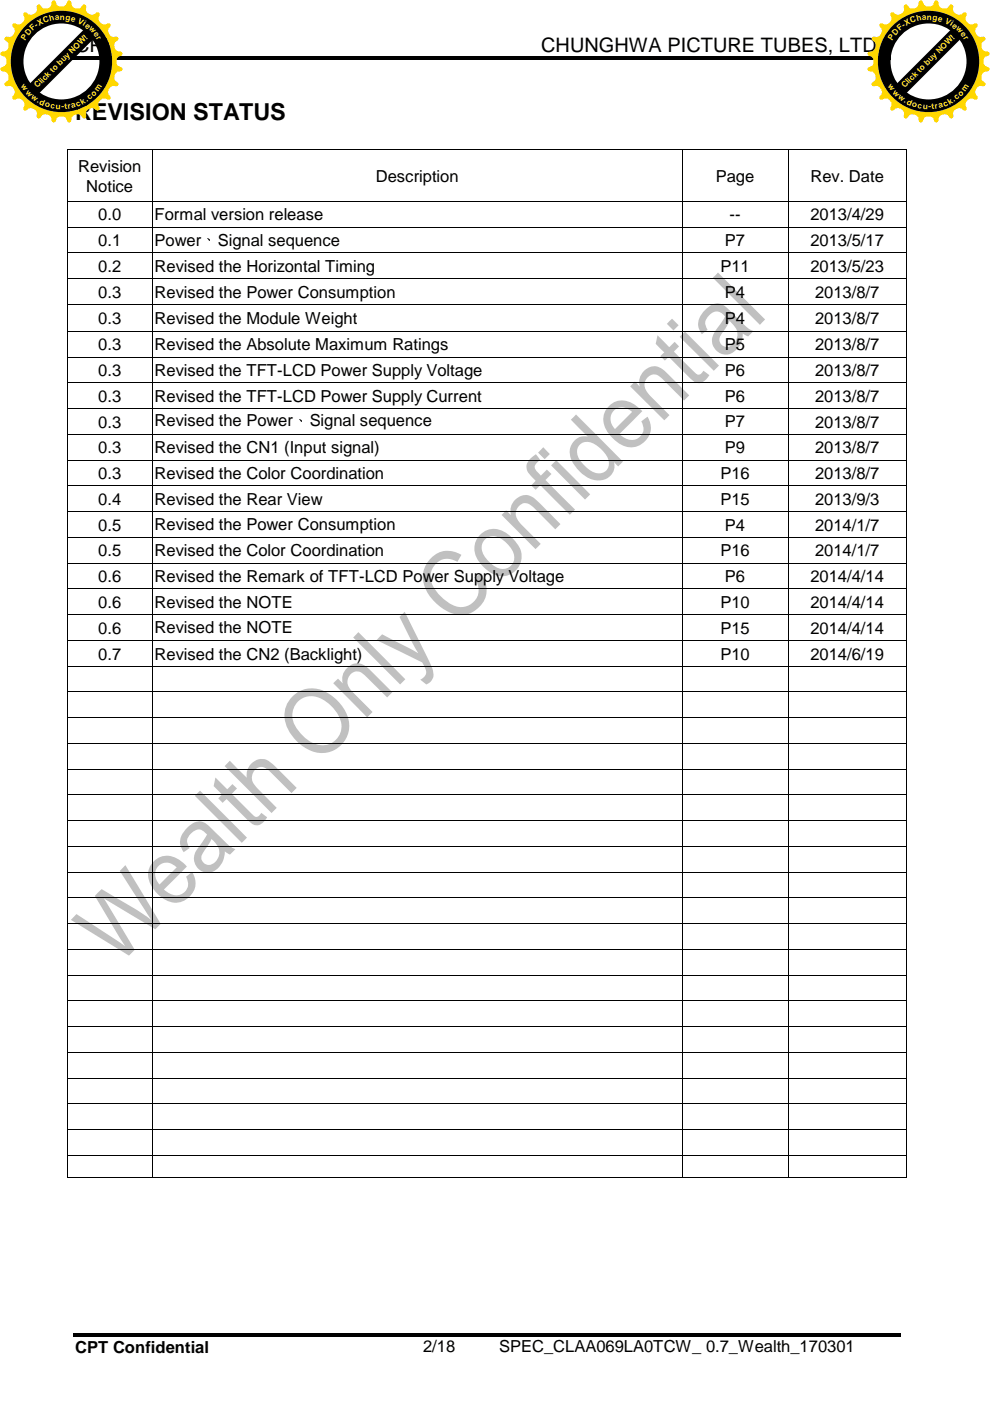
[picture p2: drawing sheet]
<svg xmlns="http://www.w3.org/2000/svg" width="210mm" height="297mm" viewBox="0 0 210 297" stroke-linecap="round" stroke-linejoin="round" font-family="sans-serif">
<path d="M15.2 11.9h82v.8h-82zM96.9 11.9h.8v.8h-.8zM97.7 11.9h91.1v.8h-91.1zM15.4 282.7h40.4v.7h-40.4zM55.8 282.7h.8v.7h-.8zM56.6 282.7h43.3v.7h-43.3zM99.9 282.7h.8v.7h-.8zM100.7 282.7h90.2v.7h-90.2z" fill="#000"/>
<g fill="#c0c0c0">
<path d="M16.2 193.8l10.3 6.8-6.4-10.7 1.4-1.4 7.7 4.5 2.9 2.1-6.7-10.4 1.2-1.3 7.5 12.5-1.2 1.1-10.9-6.5 6.6 10.9-1.3 1.2-12.3-7.6z" fill-rule="evenodd"/>
<path d="M32.6 182.6a4.3 4.3 0 0 1 6.2 .3l.8 .8-4.8 4.9a3.1 3.1 0 0 0 4.4 .5 2.52 2.52 0 0 0 .3-3.2l1.2-1a4.2 4.2 0 0 1-.8 5.5 4.2 4.2 0 0 1-5.5 0 5.8 5.8 0 0 1-2.8-6.3zM33.6 183.6a2.77 2.77 0 0 0 .2 3.9l3.7-3.6a2.65 2.65 0 0 0-3.9-.3z" fill-rule="evenodd"/>
<path d="M39.7 175.5a2.93 2.93 0 0 1 4.5-.4l2.9 2.8a7 7 0 0 0 2.8 2.1l-1.1 1.2-1.1-.7a4.3 4.3 0 0 1-3.6 4.5 3.1 3.1 0 0 1-2.8-2 3.1 3.1 0 0 1 .8-3.3l1.8-2.8a2.02 2.02 0 0 0-3-.5 2.16 2.16 0 0 0-.7 3.4l-1.3 .9a3.6 3.6 0 0 1 .8-5.2zM44.8 177.9l-.6 1.2a5 5 0 0 0-1.5 3.1 1.73 1.73 0 0 0 1.5 1.2 1.73 1.73 0 0 0 1.7-1 3.2 3.2 0 0 0-1.1-4.5z" fill-rule="evenodd"/>
<path d="M42.1 167.9l.3-.3 10 10-1.1 1.1-10-10z" fill-rule="evenodd"/>
<path d="M45.7 164.8l2.5 2.5 1.1-1.1 .9 1-1.1 1.1 4.5 4.5a.9 .9 0 0 0 .9 .4 .9 .9 0 0 0 .7-.6l.2-.3 1.2 1a2.31 2.31 0 0 1-3.1 1.4l-5.5-5.3-.8 .8-.9-1 .8-.8-1.8-1.7z" fill-rule="evenodd"/>
<path d="M48.7 161.3l3.6 3.6a3.2 3.2 0 0 1 1.7-3.6 3.2 3.2 0 0 1 3.9 .8l5 4.9-1.1 1.1-4.6-4.5a2.05 2.05 0 0 0-3.1-.4 2.52 2.52 0 0 0 .3 3.8l4.3 4.3-1.1 1.1-10-10z" fill-rule="evenodd"/>
<path d="M62 147.7a6.1 6.1 0 0 1 8.5-.1 7.6 7.6 0 0 1 3.3 8.1 5.9 5.9 0 0 1-9.4 2.7 8.4 8.4 0 0 1-4-7.7 5.5 5.5 0 0 1 1.6-3zM63.2 148.8a4.4 4.4 0 0 0-.1 6 6.5 6.5 0 0 0 6.1 3.1 4.1 4.1 0 0 0 2.4-6.5 6.9 6.9 0 0 0-6.3-3.7l-.9 .2z" fill-rule="evenodd"/>
<path d="M73.6 141.6a3 3 0 0 1 4.8 .3l4.8 4.9-1.1 1.1-2.8-2.8a10.7 10.7 0 0 0-3.1-2.7 2.21 2.21 0 0 0-2.3 1.2 2.21 2.21 0 0 0 .4 2.6l4.7 4.8-1.1 1.1-7.2-7.2 1-1 1 1a3.1 3.1 0 0 1 .9-3.3z" fill-rule="evenodd"/>
<path d="M76 134l9.9 10-1.1 1.1-9.9-9.9z" fill-rule="evenodd"/>
<path d="M85.5 130l.3-.3 4.4 8.9a9.8 9.8 0 0 1 1.7 4.8 2.31 2.31 0 0 1-1.5 1.7l-1.3-1a1.74 1.74 0 0 0 .9-2.8 1.95 1.95 0 0 0-1.4-1.3l-8.8-4.3 1.2-1.2 7.7 4-4-7.7z" fill-rule="evenodd"/>
<path d="M91.4 118.3a5 5 0 0 1 6.4-.7l-.8 1.5a3.8 3.8 0 0 0-4.8 .7 3.8 3.8 0 0 0-.2 4.9 8.8 8.8 0 0 0 5.5 4 3.8 3.8 0 0 0 3.7-2.1 3.8 3.8 0 0 0-.7-4.2l1.6-.8a5.5 5.5 0 0 1-.6 7.2 5.5 5.5 0 0 1-7.3 .5 8.5 8.5 0 0 1-4.5-7.7l.4-1.5z" fill-rule="evenodd"/>
<path d="M101.8 113.4a4.4 4.4 0 0 1 6.3 .1 5.8 5.8 0 0 1 2.5 5 4.2 4.2 0 0 1-7 2.6 5.8 5.8 0 0 1-2.9-5.9l.4-1zM102.8 114.4a3 3 0 0 0 .4 4.2 4.3 4.3 0 0 0 4 2 2.62 2.62 0 0 0 1.1-4.5 4.6 4.6 0 0 0-4.3-2.3z" fill-rule="evenodd"/>
<path d="M109.2 106a3 3 0 0 1 4.8 .3l4.8 4.8-1.1 1.1-2.2-2.2a14.2 14.2 0 0 0-3.7-3.3 2.23 2.23 0 0 0-2.2 1.2 2.23 2.23 0 0 0 .3 2.6l4.7 4.8-1.1 1.1-7.2-7.2 1-1 1 1a3.3 3.3 0 0 1 .9-3.2z" fill-rule="evenodd"/>
<path d="M112.5 97.2l1.1-.9 1 1.2a1.62 1.62 0 0 0-1.1 2.1l1.2 1.2 1.3-1.2 .9 .9-1.2 1.3 6.2 6.2-1.1 1.1-6.2-6.2-1 .9-1-.9 1-1-.4-.3a3.2 3.2 0 0 1-1.5-3.3z" fill-rule="evenodd"/>
<path d="M115.2 94.8l1.4 1.5-1.1 1.1-1.4-1.4zM117.1 98.4l.8-.8 7.2 7.2-1.1 1.1-7.2-7.2z" fill-rule="evenodd"/>
<path d="M121 89l1.1-1.1 10 10-1 1-.9-.9a3.3 3.3 0 0 1-4.6 3.7 7.7 7.7 0 0 1-4.8-5.5 3.3 3.3 0 0 1 3.8-3.6zM122.9 94.3a2.89 2.89 0 0 0 .6 4 4.6 4.6 0 0 0 4 2 2.25 2.25 0 0 0 1.1-3.6 6 6 0 0 0-4.2-3 1.97 1.97 0 0 0-1.5 .6z" fill-rule="evenodd"/>
<path d="M129.2 86.1a4.3 4.3 0 0 1 6.1 .3l.9 .8-4.9 4.8a3.1 3.1 0 0 0 4.4 .5 2.43 2.43 0 0 0 .3-3.2l1.3-1a4.3 4.3 0 0 1-1.1 5.7 4.3 4.3 0 0 1-5.8-.6 5.5 5.5 0 0 1-2.3-5.9zM130.2 87a2.77 2.77 0 0 0 .2 4l3.6-3.7a2.75 2.75 0 0 0-3.8-.3z" fill-rule="evenodd"/>
<path d="M136.5 78.7a3 3 0 0 1 4.8 .3l4.8 4.8-1.1 1.1-2.7-2.7a10.4 10.4 0 0 0-3.2-2.8 2.22 2.22 0 0 0-2.2 1.2 2.22 2.22 0 0 0 .3 2.6l4.7 4.8-1.1 1.1-7.2-7.2 1-1 1 1.1a3.3 3.3 0 0 1 .9-3.3z" fill-rule="evenodd"/>
<path d="M139.4 71.1l2.5 2.5 1.1-1.1 1 .9-1.1 1.1 4.2 4.3a.99 .99 0 0 0 1.6 .4l.4-.6 1.3 .9a2.44 2.44 0 0 1-3.1 1.5l-5.5-5.4-.8 .9-1-1 .8-.8-1.8-1.8z" fill-rule="evenodd"/>
<path d="M141.9 68.1l.6-.5 1.4 1.4-1.1 1.1-1.4-1.4zM144.1 71.4l1.1-1.1 7.2 7.2-1.1 1.1z" fill-rule="evenodd"/>
<path d="M149.5 65.7a3 3 0 0 1 4.1-.9l3.8 3.7a6 6 0 0 0 2.4 1.7l-1.2 1.1-1.1-.6a4.2 4.2 0 0 1-3.6 4.5 3.1 3.1 0 0 1-2.8-2 3.1 3.1 0 0 1 .8-3.4l1.8-2.7a2.06 2.06 0 0 0-1.9-1.1 2.06 2.06 0 0 0-1.8 1.2 1.99 1.99 0 0 0 0 2.7l-1.2 1a3.6 3.6 0 0 1 .7-5.2zM154.7 68l-.7 1.3a5.4 5.4 0 0 0-1.5 2.8 1.68 1.68 0 0 0 1.4 1.5 1.68 1.68 0 0 0 1.8-1 2.9 2.9 0 0 0-.7-4.3z" fill-rule="evenodd"/>
<path d="M151.1 58.9l1.1-1.1 10 9.9-1.1 1.2z" fill-rule="evenodd"/>
</g>
<g fill="#000">
<path d="M14.2 31.6h.2v.1h-.2zM32.2 31.6h.2v.1h-.2zM144.6 31.6h.2v.1h-.2zM167 31.6h.2v.1h-.2zM192 31.6h.2v.1h-.2zM14.2 42.6h.2v.2h-.2zM14.2 48h.2v.2h-.2zM14.2 53.5h.2v.2h-.2zM14.2 59h.2v.1h-.2zM32.2 42.6h.2v.2h-.2zM32.2 48h.2v.2h-.2zM32.2 53.5h.2v.2h-.2z"/>
<path d="M32.2 59h.2v.1h-.2zM144.6 42.6h.2v.2h-.2zM144.6 48h.2v.2h-.2zM144.6 53.5h.2v.2h-.2zM144.6 59h.2v.1h-.2zM167 42.6h.2v.2h-.2zM167 48h.2v.2h-.2zM167 53.5h.2v.2h-.2zM167 59h.2v.1h-.2zM192 42.6h.2v.2h-.2zM192 48h.2v.2h-.2zM192 53.5h.2v.2h-.2z"/>
<path d="M192 59h.2v.1h-.2zM14.2 64.4h.2v.2h-.2zM14.2 70.1h.2v.2h-.2zM14.2 75.6h.2v.2h-.2zM32.2 64.4h.2v.2h-.2zM32.2 70.1h.2v.2h-.2zM32.2 75.6h.2v.2h-.2zM144.6 64.4h.2v.2h-.2zM144.6 70.1h.2v.2h-.2zM144.6 75.6h.2v.2h-.2zM167 64.4h.2v.2h-.2zM167 70.1h.2v.2h-.2z"/>
<path d="M167 75.6h.2v.2h-.2zM192 64.4h.2v.2h-.2zM192 70.1h.2v.2h-.2zM192 75.6h.2v.2h-.2zM14.2 81.1h.2v.1h-.2zM14.2 86.5h.2v.2h-.2zM14.2 92h.2v.2h-.2zM14.2 97.5h.2v.1h-.2zM32.2 81.1h.2v.1h-.2zM32.2 86.5h.2v.2h-.2zM32.2 92h.2v.2h-.2zM32.2 97.5h.2v.1h-.2z"/>
<path d="M144.6 81.1h.2v.1h-.2zM144.6 86.5h.2v.2h-.2zM144.6 92h.2v.2h-.2zM144.6 97.5h.2v.1h-.2zM167 81.1h.2v.1h-.2zM167 86.5h.2v.2h-.2zM167 92h.2v.2h-.2zM167 97.5h.2v.1h-.2zM192 81.1h.2v.1h-.2zM192 86.5h.2v.2h-.2zM192 92h.2v.2h-.2zM192 97.5h.2v.1h-.2z"/>
<path d="M14.2 102.9h.2v.2h-.2zM14.2 108.4h.2v.1h-.2zM14.2 113.8h.2v.2h-.2zM14.2 119.3h.2v.2h-.2zM32.2 102.9h.2v.2h-.2zM32.2 108.4h.2v.1h-.2zM32.2 113.8h.2v.2h-.2zM32.2 119.3h.2v.2h-.2zM144.6 102.9h.2v.2h-.2zM144.6 108.4h.2v.1h-.2zM144.6 113.8h.2v.2h-.2zM144.6 119.3h.2v.2h-.2z"/>
<path d="M167 102.9h.2v.2h-.2zM167 108.4h.2v.1h-.2zM167 113.8h.2v.2h-.2zM167 119.3h.2v.2h-.2zM192 102.9h.2v.2h-.2zM192 108.4h.2v.1h-.2zM192 113.8h.2v.2h-.2zM192 119.3h.2v.2h-.2zM14.2 124.8h.2v.1h-.2zM14.2 130.2h.2v.2h-.2zM14.2 135.7h.2v.1h-.2zM32.2 124.8h.2v.1h-.2z"/>
<path d="M32.2 130.2h.2v.2h-.2zM32.2 135.7h.2v.1h-.2zM144.6 124.8h.2v.1h-.2zM144.6 130.2h.2v.2h-.2zM144.6 135.7h.2v.1h-.2zM167 124.8h.2v.1h-.2zM167 130.2h.2v.2h-.2zM167 135.7h.2v.1h-.2zM192 124.8h.2v.1h-.2zM192 130.2h.2v.2h-.2zM192 135.7h.2v.1h-.2zM14.2 141.1h.2v.2h-.2z"/>
<path d="M14.2 146.6h.2v.2h-.2zM14.2 152.1h.2v.1h-.2zM14.2 157.5h.2v.2h-.2zM32.2 141.1h.2v.2h-.2zM32.2 146.6h.2v.2h-.2zM32.2 152.1h.2v.1h-.2zM32.2 157.5h.2v.2h-.2zM144.6 141.1h.2v.2h-.2zM144.6 146.6h.2v.2h-.2zM144.6 152.1h.2v.1h-.2zM144.6 157.5h.2v.2h-.2zM167 141.1h.2v.2h-.2z"/>
<path d="M167 146.6h.2v.2h-.2zM167 152.1h.2v.1h-.2zM167 157.5h.2v.2h-.2zM192 141.1h.2v.2h-.2zM192 146.6h.2v.2h-.2zM192 152.1h.2v.1h-.2zM192 157.5h.2v.2h-.2zM14.2 163h.2v.2h-.2zM14.2 168.4h.2v.2h-.2zM14.2 173.9h.2v.2h-.2zM14.2 179.4h.2v.1h-.2zM32.2 163h.2v.2h-.2z"/>
<path d="M32.2 168.4h.2v.2h-.2zM32.2 173.9h.2v.2h-.2zM32.2 179.4h.2v.1h-.2zM144.6 163h.2v.2h-.2zM144.6 168.4h.2v.2h-.2zM144.6 173.9h.2v.2h-.2zM144.6 179.4h.2v.1h-.2zM167 163h.2v.2h-.2zM167 168.4h.2v.2h-.2zM167 173.9h.2v.2h-.2zM167 179.4h.2v.1h-.2zM192 163h.2v.2h-.2z"/>
<path d="M192 168.4h.2v.2h-.2zM192 173.9h.2v.2h-.2zM192 179.4h.2v.1h-.2zM14.2 184.8h.2v.2h-.2zM14.2 190.3h.2v.2h-.2zM14.2 195.7h.2v.2h-.2zM32.2 184.8h.2v.2h-.2zM32.2 190.3h.2v.2h-.2zM32.2 195.7h.2v.2h-.2zM144.6 184.8h.2v.2h-.2zM144.6 190.3h.2v.2h-.2zM144.6 195.7h.2v.2h-.2z"/>
<path d="M167 184.8h.2v.2h-.2zM167 190.3h.2v.2h-.2zM167 195.7h.2v.2h-.2zM192 184.8h.2v.2h-.2zM192 190.3h.2v.2h-.2zM192 195.7h.2v.2h-.2zM14.2 201.2h.2v.2h-.2zM14.2 206.7h.2v.1h-.2zM14.2 212.1h.2v.2h-.2zM14.2 217.6h.2v.2h-.2zM32.2 201.2h.2v.2h-.2zM32.2 206.7h.2v.1h-.2z"/>
<path d="M32.2 212.1h.2v.2h-.2zM32.2 217.6h.2v.2h-.2zM144.6 201.2h.2v.2h-.2zM144.6 206.7h.2v.1h-.2zM144.6 212.1h.2v.2h-.2zM144.6 217.6h.2v.2h-.2zM167 201.2h.2v.2h-.2zM167 206.7h.2v.1h-.2zM167 212.1h.2v.2h-.2zM167 217.6h.2v.2h-.2zM192 201.2h.2v.2h-.2zM192 206.7h.2v.1h-.2z"/>
<path d="M192 212.1h.2v.2h-.2zM192 217.6h.2v.2h-.2zM14.2 223.1h.2v.1h-.2zM14.2 228.5h.2v.2h-.2zM14.2 234h.2v.1h-.2zM14.2 239.4h.2v.2h-.2zM32.2 223.1h.2v.1h-.2zM32.2 228.5h.2v.2h-.2zM32.2 234h.2v.1h-.2zM32.2 239.4h.2v.2h-.2zM144.6 223.1h.2v.1h-.2zM144.6 228.5h.2v.2h-.2z"/>
<path d="M144.6 234h.2v.1h-.2zM144.6 239.4h.2v.2h-.2zM167 223.1h.2v.1h-.2zM167 228.5h.2v.2h-.2zM167 234h.2v.1h-.2zM167 239.4h.2v.2h-.2zM192 223.1h.2v.1h-.2zM192 228.5h.2v.2h-.2zM192 234h.2v.1h-.2zM192 239.4h.2v.2h-.2zM14.2 244.8h.2v.2h-.2zM14.2 249.5h.2v.1h-.2z"/>
<path d="M32.2 244.8h.2v.2h-.2zM32.2 249.5h.2v.1h-.2zM144.6 244.8h.2v.2h-.2zM144.6 249.5h.2v.1h-.2zM167 244.8h.2v.2h-.2zM167 249.5h.2v.1h-.2zM192 244.8h.2v.2h-.2zM192 249.5h.2v.1h-.2z"/>
</g>
<g fill="none" stroke="#000" stroke-width=".21">
<path d="M14.3 31.7v10.9M14.4 31.7h17.8M32.3 31.7v10.9M32.4 31.7h112.2M144.7 31.7v10.9M144.8 31.7h22.2M167.1 31.7v10.9M167.2 31.7h24.8M192.1 31.7v10.9M14.3 42.8v5.2M14.3 48.2v5.3M14.3 53.7v5.3"/>
<path d="M14.3 59.1v5.3M14.4 42.7h17.8M14.4 48.1h17.8M14.4 53.6h17.8M14.4 59.1h17.8M32.3 42.8v5.2M32.3 48.2v5.3M32.3 53.7v5.3M32.3 59.1v5.3M32.4 42.7h112.2M32.4 48.1h112.2M32.4 53.6h112.2"/>
<path d="M32.4 59.1h112.2M144.7 42.8v5.2M144.7 48.2v5.3M144.7 53.7v5.3M144.7 59.1v5.3M144.8 42.7h22.2M144.8 48.1h22.2M144.8 53.6h22.2M144.8 59.1h22.2M167.1 42.8v5.2M167.1 48.2v5.3M167.1 53.7v5.3"/>
<path d="M167.1 59.1v5.3M167.2 42.7h24.8M167.2 48.1h24.8M167.2 53.6h24.8M167.2 59.1h24.8M192.1 42.8v5.2M192.1 48.2v5.3M192.1 53.7v5.3M192.1 59.1v5.3M14.3 64.6v5.5M14.3 70.3v5.3M14.3 75.8v5.3"/>
<path d="M14.4 64.5h17.8M14.4 70.2h17.8M14.4 75.7h17.8M32.3 64.6v5.5M32.3 70.3v5.3M32.3 75.8v5.3M32.4 64.5h112.2M32.4 70.2h112.2M32.4 75.7h112.2M144.7 64.6v5.5M144.7 70.3v5.3M144.7 75.8v5.3"/>
<path d="M144.8 64.5h22.2M144.8 70.2h22.2M144.8 75.7h22.2M167.1 64.6v5.5M167.1 70.3v5.3M167.1 75.8v5.3M167.2 64.5h24.8M167.2 70.2h24.8M167.2 75.7h24.8M192.1 64.6v5.5M192.1 70.3v5.3M192.1 75.8v5.3"/>
<path d="M14.3 81.2v5.3M14.3 86.7v5.3M14.3 92.2v5.3M14.3 97.6v5.3M14.4 81.2h17.8M14.4 86.6h17.8M14.4 92.1h17.8M14.4 97.5h17.8M32.3 81.2v5.3M32.3 86.7v5.3M32.3 92.2v5.3M32.3 97.6v5.3"/>
<path d="M32.4 81.2h112.2M32.4 86.6h112.2M32.4 92.1h112.2M32.4 97.5h112.2M144.7 81.2v5.3M144.7 86.7v5.3M144.7 92.2v5.3M144.7 97.6v5.3M144.8 81.2h22.2M144.8 86.6h22.2M144.8 92.1h22.2M144.8 97.5h22.2"/>
<path d="M167.1 81.2v5.3M167.1 86.7v5.3M167.1 92.2v5.3M167.1 97.6v5.3M167.2 81.2h24.8M167.2 86.6h24.8M167.2 92.1h24.8M167.2 97.5h24.8M192.1 81.2v5.3M192.1 86.7v5.3M192.1 92.2v5.3M192.1 97.6v5.3"/>
<path d="M14.3 103.1v5.3M14.3 108.5v5.3M14.3 114v5.3M14.3 119.5v5.3M14.4 103h17.8M14.4 108.5h17.8M14.4 113.9h17.8M14.4 119.4h17.8M32.3 103.1v5.3M32.3 108.5v5.3M32.3 114v5.3M32.3 119.5v5.3"/>
<path d="M32.4 103h112.2M32.4 108.5h112.2M32.4 113.9h112.2M32.4 119.4h112.2M144.7 103.1v5.3M144.7 108.5v5.3M144.7 114v5.3M144.7 119.5v5.3M144.8 103h22.2M144.8 108.5h22.2M144.8 113.9h22.2M144.8 119.4h22.2"/>
<path d="M167.1 103.1v5.3M167.1 108.5v5.3M167.1 114v5.3M167.1 119.5v5.3M167.2 103h24.8M167.2 108.5h24.8M167.2 113.9h24.8M167.2 119.4h24.8M192.1 103.1v5.3M192.1 108.5v5.3M192.1 114v5.3M192.1 119.5v5.3"/>
<path d="M14.3 124.9v5.3M14.3 130.4v5.3M14.3 135.8v5.3M14.4 124.8h17.8M14.4 130.3h17.8M14.4 135.8h17.8M32.3 124.9v5.3M32.3 130.4v5.3M32.3 135.8v5.3M32.4 124.8h112.2M32.4 130.3h112.2M32.4 135.8h112.2"/>
<path d="M144.7 124.9v5.3M144.7 130.4v5.3M144.7 135.8v5.3M144.8 124.8h22.2M144.8 130.3h22.2M144.8 135.8h22.2M167.1 124.9v5.3M167.1 130.4v5.3M167.1 135.8v5.3M167.2 124.8h24.8M167.2 130.3h24.8M167.2 135.8h24.8"/>
<path d="M192.1 124.9v5.3M192.1 130.4v5.3M192.1 135.8v5.3M14.3 141.3v5.3M14.3 146.8v5.3M14.3 152.2v5.3M14.3 157.7v5.3M14.4 141.2h17.8M14.4 146.7h17.8M14.4 152.1h17.8M14.4 157.6h17.8M32.3 141.3v5.3"/>
<path d="M32.3 146.8v5.3M32.3 152.2v5.3M32.3 157.7v5.3M32.4 141.2h112.2M32.4 146.7h112.2M32.4 152.1h112.2M32.4 157.6h112.2M144.7 141.3v5.3M144.7 146.8v5.3M144.7 152.2v5.3M144.7 157.7v5.3M144.8 141.2h22.2"/>
<path d="M144.8 146.7h22.2M144.8 152.1h22.2M144.8 157.6h22.2M167.1 141.3v5.3M167.1 146.8v5.3M167.1 152.2v5.3M167.1 157.7v5.3M167.2 141.2h24.8M167.2 146.7h24.8M167.2 152.1h24.8M167.2 157.6h24.8M192.1 141.3v5.3"/>
<path d="M192.1 146.8v5.3M192.1 152.2v5.3M192.1 157.7v5.3M14.3 163.2v5.2M14.3 168.6v5.3M14.3 174.1v5.3M14.3 179.5v5.3M14.4 163.1h17.8M14.4 168.5h17.8M14.4 174h17.8M14.4 179.5h17.8M32.3 163.2v5.2"/>
<path d="M32.3 168.6v5.3M32.3 174.1v5.3M32.3 179.5v5.3M32.4 163.1h112.2M32.4 168.5h112.2M32.4 174h112.2M32.4 179.5h112.2M144.7 163.2v5.2M144.7 168.6v5.3M144.7 174.1v5.3M144.7 179.5v5.3M144.8 163.1h22.2"/>
<path d="M144.8 168.5h22.2M144.8 174h22.2M144.8 179.5h22.2M167.1 163.2v5.2M167.1 168.6v5.3M167.1 174.1v5.3M167.1 179.5v5.3M167.2 163.1h24.8M167.2 168.5h24.8M167.2 174h24.8M167.2 179.5h24.8M192.1 163.2v5.2"/>
<path d="M192.1 168.6v5.3M192.1 174.1v5.3M192.1 179.5v5.3M14.3 185v5.3M14.3 190.5v5.2M14.3 195.9v5.3M14.4 184.9h17.8M14.4 190.4h17.8M14.4 195.8h17.8M32.3 185v5.3M32.3 190.5v5.2M32.3 195.9v5.3"/>
<path d="M32.4 184.9h112.2M32.4 190.4h112.2M32.4 195.8h112.2M144.7 185v5.3M144.7 190.5v5.2M144.7 195.9v5.3M144.8 184.9h22.2M144.8 190.4h22.2M144.8 195.8h22.2M167.1 185v5.3M167.1 190.5v5.2M167.1 195.9v5.3"/>
<path d="M167.2 184.9h24.8M167.2 190.4h24.8M167.2 195.8h24.8M192.1 185v5.3M192.1 190.5v5.2M192.1 195.9v5.3M14.3 201.4v5.3M14.3 206.8v5.3M14.3 212.3v5.3M14.3 217.8v5.3M14.4 201.3h17.8M14.4 206.8h17.8"/>
<path d="M14.4 212.2h17.8M14.4 217.7h17.8M32.3 201.4v5.3M32.3 206.8v5.3M32.3 212.3v5.3M32.3 217.8v5.3M32.4 201.3h112.2M32.4 206.8h112.2M32.4 212.2h112.2M32.4 217.7h112.2M144.7 201.4v5.3M144.7 206.8v5.3"/>
<path d="M144.7 212.3v5.3M144.7 217.8v5.3M144.8 201.3h22.2M144.8 206.8h22.2M144.8 212.2h22.2M144.8 217.7h22.2M167.1 201.4v5.3M167.1 206.8v5.3M167.1 212.3v5.3M167.1 217.8v5.3M167.2 201.3h24.8M167.2 206.8h24.8"/>
<path d="M167.2 212.2h24.8M167.2 217.7h24.8M192.1 201.4v5.3M192.1 206.8v5.3M192.1 212.3v5.3M192.1 217.8v5.3M14.3 223.2v5.3M14.3 228.7v5.3M14.3 234.1v5.3M14.3 239.6v5.2M14.4 223.1h17.8M14.4 228.6h17.8"/>
<path d="M14.4 234.1h17.8M14.4 239.5h17.8M32.3 223.2v5.3M32.3 228.7v5.3M32.3 234.1v5.3M32.3 239.6v5.2M32.4 223.1h112.2M32.4 228.6h112.2M32.4 234.1h112.2M32.4 239.5h112.2M144.7 223.2v5.3M144.7 228.7v5.3"/>
<path d="M144.7 234.1v5.3M144.7 239.6v5.2M144.8 223.1h22.2M144.8 228.6h22.2M144.8 234.1h22.2M144.8 239.5h22.2M167.1 223.2v5.3M167.1 228.7v5.3M167.1 234.1v5.3M167.1 239.6v5.2M167.2 223.1h24.8M167.2 228.6h24.8"/>
<path d="M167.2 234.1h24.8M167.2 239.5h24.8M192.1 223.2v5.3M192.1 228.7v5.3M192.1 234.1v5.3M192.1 239.6v5.2M14.3 245v4.5M14.4 244.9h17.8M14.4 249.6h17.8M32.3 245v4.5M32.4 244.9h112.2M32.4 249.6h112.2"/>
<path d="M144.7 245v4.5M144.8 244.9h22.2M144.8 249.6h22.2M167.1 245v4.5M167.2 244.9h24.8M167.2 249.6h24.8M192.1 245v4.5"/>
</g>
<path d="M2.7 5.1a1.03 1.03 0 0 0 .4 1.1 1.25 1.25 0 0 1-.3 1.3 1.25 1.25 0 0 1-1.3 .3h-.3l-.2 .2a1.03 1.03 0 0 0 .7 1 1.25 1.25 0 0 1 0 1.3 1.25 1.25 0 0 1-1.2 .6l-.3 .1-.1 .3a1.03 1.03 0 0 0 .9 .8 1.25 1.25 0 0 1 .4 1.3 1.25 1.25 0 0 1-1 .9l-.2 .1-.1 .3a1.03 1.03 0 0 0 1.1 .5 1.25 1.25 0 0 1 .7 1.2 1.25 1.25 0 0 1-.8 1.1l-.1 .2v.3a1.03 1.03 0 0 0 1.2 .2 1.25 1.25 0 0 1 .9 1 1.25 1.25 0 0 1-.4 1.2l-.1 .3 .1 .3a1.03 1.03 0 0 0 1.2-.1 1.25 1.25 0 0 1 1.1 .6 1.25 1.25 0 0 1 0 1.3l-.1 .3 .2 .3a1.03 1.03 0 0 0 1.1-.4 1.25 1.25 0 0 1 1.3 .3 1.25 1.25 0 0 1 .3 1.3v.3l.2 .2a1.03 1.03 0 0 0 1-.7 1.25 1.25 0 0 1 1.3 0 1.25 1.25 0 0 1 .6 1.2l.1 .2 .3 .1a1.03 1.03 0 0 0 .8-.9 1.25 1.25 0 0 1 1.3-.3 1.25 1.25 0 0 1 .9 1l.1 .2h.3a1.03 1.03 0 0 0 .5-1 1.25 1.25 0 0 1 1.2-.7 1.25 1.25 0 0 1 1.1 .7l.2 .2h.3a1.03 1.03 0 0 0 .2-1.2 1.25 1.25 0 0 1 1-1 1.25 1.25 0 0 1 1.2 .5l.3 .1 .3-.1a1.03 1.03 0 0 0-.1-1.2 1.25 1.25 0 0 1 .6-1.2 1.25 1.25 0 0 1 1.3 .1h.3l.3-.1a1.03 1.03 0 0 0-.4-1.2 1.25 1.25 0 0 1 .3-1.2 1.25 1.25 0 0 1 1.3-.3h.3l.2-.3a1.03 1.03 0 0 0-.7-1 1.25 1.25 0 0 1 0-1.3 1.25 1.25 0 0 1 1.2-.6l.2-.1 .1-.3a1.03 1.03 0 0 0-.9-.7 1.25 1.25 0 0 1-.3-1.3 1.25 1.25 0 0 1 1-.9l.2-.2v-.3a1.03 1.03 0 0 0-1-.5 1.25 1.25 0 0 1-.7-1.1 1.25 1.25 0 0 1 .7-1.1l.2-.2v-.4a1.03 1.03 0 0 0-1.2-.2 1.25 1.25 0 0 1-1-.9 1.25 1.25 0 0 1 .5-1.2l.1-.3-.1-.3a1.03 1.03 0 0 0-1.2 .1 1.25 1.25 0 0 1-1.2-.7 1.25 1.25 0 0 1 .1-1.3v-.2l-.1-.3a1.03 1.03 0 0 0-1.2 .4 1.25 1.25 0 0 1-1.2-.3 1.25 1.25 0 0 1-.3-1.3v-.3l-.3-.2a1.03 1.03 0 0 0-1 .7 1.25 1.25 0 0 1-1.3 0 1.25 1.25 0 0 1-.6-1.2l-.1-.3-.3-.1a1.03 1.03 0 0 0-.7 .9 1.25 1.25 0 0 1-1.3 .4 1.25 1.25 0 0 1-.9-1l-.2-.2-.3-.1a1.03 1.03 0 0 0-.5 1.1 1.25 1.25 0 0 1-1.1 .7 1.25 1.25 0 0 1-1.1-.8l-.2-.1h-.4a1.03 1.03 0 0 0-.2 1.2 1.25 1.25 0 0 1-.9 .9 1.25 1.25 0 0 1-1.2-.4l-.3-.1-.3 .1a1.03 1.03 0 0 0 .1 1.2 1.25 1.25 0 0 1-.7 1.1 1.25 1.25 0 0 1-1.3 0l-.2-.1zM2.3 13a10.8 10.8 0 0 0 21.5 0 10.8 10.8 0 0 0-21.5 0z" fill-rule="evenodd" fill="#ffd700"/>
<path d="M2.3 13a10.8 10.8 0 0 0 21.5 0 10.8 10.8 0 0 0-21.5 0zM4.8 13a8.2 8.2 0 0 0 16.5 0 8.2 8.2 0 0 0-16.5 0z" fill-rule="evenodd" fill="#000"/>
<circle cx="13" cy="13" r="8.2" fill="none" stroke="#000" stroke-width=".35"/>
<path d="M6.3 17.8l11.5-11.5 1 .9 1 1.1-11.5 11.5-1.1-1z" fill="#000"/>
<path d="M186.5 5.1a1.03 1.03 0 0 0 .4 1.1 1.25 1.25 0 0 1-.3 1.3 1.25 1.25 0 0 1-1.3 .3h-.3l-.2 .2a1.03 1.03 0 0 0 .7 1 1.25 1.25 0 0 1 0 1.3 1.25 1.25 0 0 1-1.2 .6l-.2 .1-.1 .3a1.03 1.03 0 0 0 .9 .8 1.25 1.25 0 0 1 .3 1.3 1.25 1.25 0 0 1-1 .9l-.2 .1v.3a1.03 1.03 0 0 0 1 .5 1.25 1.25 0 0 1 .7 1.2 1.25 1.25 0 0 1-.7 1.1l-.2 .2v.3a1.03 1.03 0 0 0 1.2 .2 1.25 1.25 0 0 1 1 1 1.25 1.25 0 0 1-.5 1.2l-.1 .3 .1 .3a1.03 1.03 0 0 0 1.2-.1 1.25 1.25 0 0 1 1.2 .6 1.25 1.25 0 0 1-.1 1.3v.3l.1 .3a1.03 1.03 0 0 0 1.2-.4 1.25 1.25 0 0 1 1.2 .3 1.25 1.25 0 0 1 .3 1.3v.3l.3 .2a1.03 1.03 0 0 0 1-.7 1.25 1.25 0 0 1 1.3 0 1.25 1.25 0 0 1 .6 1.2l.1 .2 .3 .1a1.03 1.03 0 0 0 .7-.9 1.25 1.25 0 0 1 1.3-.3 1.25 1.25 0 0 1 .9 1l.2 .2h.3a1.03 1.03 0 0 0 .5-1 1.25 1.25 0 0 1 1.1-.7 1.25 1.25 0 0 1 1.1 .7l.2 .2h.4a1.03 1.03 0 0 0 .2-1.2 1.25 1.25 0 0 1 .9-1 1.25 1.25 0 0 1 1.3 .5l.2 .1 .3-.1a1.03 1.03 0 0 0-.1-1.2 1.25 1.25 0 0 1 .7-1.2 1.25 1.25 0 0 1 1.3 .1h.2l.3-.1a1.03 1.03 0 0 0-.4-1.2 1.25 1.25 0 0 1 .3-1.2 1.25 1.25 0 0 1 1.3-.3h.3l.2-.3a1.03 1.03 0 0 0-.7-1 1.25 1.25 0 0 1 0-1.3 1.25 1.25 0 0 1 1.2-.6l.3-.1 .1-.3a1.03 1.03 0 0 0-.9-.7 1.25 1.25 0 0 1-.4-1.3 1.25 1.25 0 0 1 1-.9l.2-.2 .1-.3a1.03 1.03 0 0 0-1.1-.5 1.25 1.25 0 0 1-.7-1.1 1.25 1.25 0 0 1 .8-1.1l.1-.2v-.4a1.03 1.03 0 0 0-1.2-.2 1.25 1.25 0 0 1-.9-.9 1.25 1.25 0 0 1 .4-1.2l.1-.3-.1-.3a1.03 1.03 0 0 0-1.2 .1 1.25 1.25 0 0 1-1.1-.7 1.25 1.25 0 0 1 0-1.3l.1-.2-.2-.3a1.03 1.03 0 0 0-1.1 .4 1.25 1.25 0 0 1-1.3-.3 1.25 1.25 0 0 1-.3-1.3v-.3l-.2-.2a1.03 1.03 0 0 0-1 .7 1.25 1.25 0 0 1-1.3 0 1.25 1.25 0 0 1-.6-1.2l-.1-.3-.3-.1a1.03 1.03 0 0 0-.8 .9 1.25 1.25 0 0 1-1.3 .4 1.25 1.25 0 0 1-.9-1l-.1-.2-.3-.1a1.03 1.03 0 0 0-.5 1.1 1.25 1.25 0 0 1-1.2 .7 1.25 1.25 0 0 1-1.1-.8l-.2-.1h-.3a1.03 1.03 0 0 0-.2 1.2 1.25 1.25 0 0 1-.9 .9 1.25 1.25 0 0 1-1.3-.4l-.3-.1-.3 .1a1.03 1.03 0 0 0 .1 1.2 1.25 1.25 0 0 1-.6 1.1 1.25 1.25 0 0 1-1.3 0l-.3-.1zM186.1 13a10.8 10.8 0 0 0 21.5 0 10.8 10.8 0 0 0-21.5 0z" fill-rule="evenodd" fill="#ffd700"/>
<path d="M186.1 13a10.8 10.8 0 0 0 21.5 0 10.8 10.8 0 0 0-21.5 0zM188.6 13a8.2 8.2 0 0 0 16.5 0 8.2 8.2 0 0 0-16.5 0z" fill-rule="evenodd" fill="#000"/>
<circle cx="196.9" cy="13" r="8.2" fill="none" stroke="#000" stroke-width=".35"/>
<path d="M190.1 17.8l11.5-11.5 1.1 .9 .9 1.1-11.4 11.5-1.1-1z" fill="#000"/>
<text font-size="5" x="15.9" y="25.5">REVISION STATUS</text>
<g font-size="4.2">
<text x="15.9" y="10.9">CPT</text>
<text x="114.8" y="10.9">CHUNGHWA PICTURE TUBES, LTD.,</text>
</g>
<g font-size="3.5">
<text x="16.6" y="36.4">Revision</text>
<text x="18.3" y="40.6">Notice</text>
<text x="79.7" y="38.5">Description</text>
<text x="151.8" y="38.5">Page</text>
<text x="171.8" y="38.5">Rev. Date</text>
<text x="20.8" y="46.7">0.0</text>
<text x="32.8" y="46.7">Formal version release</text>
<text x="154.7" y="46.7">--</text>
<text x="171.8" y="46.7">2013/4/29</text>
<text x="20.8" y="52.2">0.1</text>
<text x="32.8" y="52.1">Power、Signal sequence</text>
<text x="153.7" y="52.2">P7</text>
<text x="171.8" y="52.2">2013/5/17</text>
<text x="20.8" y="57.7">0.2</text>
<text x="32.8" y="57.7">Revised the Horizontal Timing</text>
<text x="152.7" y="57.7">P11</text>
<text x="171.8" y="57.7">2013/5/23</text>
<text x="20.8" y="63.1">0.3</text>
<text x="32.8" y="63.1">Revised the Power Consumption</text>
<text x="153.7" y="63.1">P4</text>
<text x="172.8" y="63.1">2013/8/7</text>
<text x="20.8" y="68.7">0.3</text>
<text x="32.8" y="68.6">Revised the Module Weight</text>
<text x="153.7" y="68.7">P4</text>
<text x="172.8" y="68.7">2013/8/7</text>
<text x="20.8" y="74.3">0.3</text>
<text x="32.8" y="74.2">Revised the Absolute Maximum Ratings</text>
<text x="153.7" y="74.2">P5</text>
<text x="172.8" y="74.3">2013/8/7</text>
<text x="20.8" y="79.8">0.3</text>
<text x="32.8" y="79.7">Revised the TFT-LCD Power Supply Voltage</text>
<text x="153.7" y="79.7">P6</text>
<text x="172.8" y="79.8">2013/8/7</text>
<text x="20.8" y="85.2">0.3</text>
<text x="32.8" y="85.1">Revised the TFT-LCD Power Supply Current</text>
<text x="153.7" y="85.1">P6</text>
<text x="172.8" y="85.2">2013/8/7</text>
<text x="20.8" y="90.7">0.3</text>
<text x="32.8" y="90.4">Revised the Power、Signal sequence</text>
<text x="153.7" y="90.6">P7</text>
<text x="172.8" y="90.7">2013/8/7</text>
<text x="20.8" y="96.1">0.3</text>
<text x="20.8" y="101.6">0.3</text>
<text x="32.8" y="96.1">Revised the CN1 (Input signal)</text>
<text x="32.8" y="101.5">Revised the Color Coordination</text>
<text x="152.7" y="101.6">P16</text>
<text x="153.7" y="96.1">P9</text>
<text x="172.8" y="101.6">2013/8/7</text>
<text x="172.8" y="96.1">2013/8/7</text>
<text x="20.8" y="107.1">0.4</text>
<text x="32.8" y="107">Revised the Rear View</text>
<text x="152.7" y="107.1">P15</text>
<text x="172.8" y="107.1">2013/9/3</text>
<text x="20.8" y="112.5">0.5</text>
<text x="32.8" y="112.4">Revised the Power Consumption</text>
<text x="153.7" y="112.5">P4</text>
<text x="172.8" y="112.5">2014/1/7</text>
<text x="20.8" y="118">0.5</text>
<text x="32.8" y="117.9">Revised the Color Coordination</text>
<text x="152.7" y="118">P16</text>
<text x="172.8" y="118">2014/1/7</text>
<text x="20.8" y="123.4">0.6</text>
<text x="32.8" y="123.4">Revised the Remark of TFT-LCD Power Supply Voltage</text>
<text x="153.7" y="123.4">P6</text>
<text x="171.8" y="123.4">2014/4/14</text>
<text x="20.8" y="128.9">0.6</text>
<text x="32.8" y="128.8">Revised the NOTE</text>
<text x="152.7" y="128.9">P10</text>
<text x="171.8" y="128.9">2014/4/14</text>
<text x="20.8" y="134.4">0.6</text>
<text x="32.8" y="134.3">Revised the NOTE</text>
<text x="152.7" y="134.4">P15</text>
<text x="171.8" y="134.4">2014/4/14</text>
<text x="20.8" y="139.8">0.7</text>
<text x="32.8" y="139.8">Revised the CN2 (Backlight)</text>
<text x="152.7" y="139.8">P10</text>
<text x="171.8" y="139.8">2014/6/19</text>
<text x="15.9" y="286.9">CPT Confidential</text>
<text x="89.7" y="286.7">2/18</text>
<text x="105.8" y="286.7">SPEC_CLAA069LA0TCW_ 0.7_Wealth_170301</text>
</g>
<g font-size="1.7" fill="#ffd700">
<text x="7.8" y="5.9" transform="rotate(-35 7.8 5.9)">-</text>
<text x="8.3" y="5.5" transform="rotate(-29 8.3 5.5)">X</text>
<text x="9.4" y="4.9" transform="rotate(-20 9.4 4.9)">C</text>
<text x="10.6" y="4.5" transform="rotate(-13 10.6 4.5)">h</text>
<text x="11.7" y="4.3" transform="rotate(-6 11.7 4.3)">a</text>
<text x="12.7" y="4.2" transform="rotate(1 12.7 4.2)">n</text>
<text x="13.8" y="4.2" transform="rotate(9 13.8 4.2)">g</text>
<text x="14.9" y="4.4" transform="rotate(15 14.9 4.4)">e</text>
<text x="16.4" y="4.8" transform="rotate(26 16.4 4.8)">V</text>
<text x="17.5" y="5.4" transform="rotate(32 17.5 5.4)">i</text>
<text x="17.9" y="5.6" transform="rotate(36 17.9 5.6)">e</text>
<text x="191.6" y="5.9" transform="rotate(-35 191.6 5.9)">-</text>
<text x="192.1" y="5.5" transform="rotate(-29 192.1 5.5)">X</text>
<text x="193.2" y="4.9" transform="rotate(-20 193.2 4.9)">C</text>
<text x="194.4" y="4.5" transform="rotate(-13 194.4 4.5)">h</text>
<text x="195.5" y="4.3" transform="rotate(-6 195.5 4.3)">a</text>
<text x="196.5" y="4.2" transform="rotate(1 196.5 4.2)">n</text>
<text x="197.7" y="4.2" transform="rotate(9 197.7 4.2)">g</text>
<text x="198.8" y="4.4" transform="rotate(15 198.8 4.4)">e</text>
<text x="200.2" y="4.8" transform="rotate(26 200.2 4.8)">V</text>
<text x="201.3" y="5.4" transform="rotate(32 201.3 5.4)">i</text>
<text x="201.7" y="5.6" transform="rotate(36 201.7 5.6)">e</text>
<text x="5.3" y="8.6" transform="rotate(-56 5.3 8.6)">P</text>
<text x="6" y="7.6" transform="rotate(-48 6 7.6)">D</text>
<text x="6.9" y="6.6" transform="rotate(-40 6.9 6.6)">F</text>
<text x="18.7" y="6.2" transform="rotate(44 18.7 6.2)">w</text>
<text x="19.7" y="7.2" transform="rotate(52 19.7 7.2)">e</text>
<text x="20.3" y="8" transform="rotate(58 20.3 8)">r</text>
<text x="189.2" y="8.6" transform="rotate(-56 189.2 8.6)">P</text>
<text x="189.9" y="7.6" transform="rotate(-48 189.9 7.6)">D</text>
<text x="190.8" y="6.6" transform="rotate(-40 190.8 6.6)">F</text>
<text x="202.6" y="6.2" transform="rotate(44 202.6 6.2)">w</text>
<text x="203.6" y="7.2" transform="rotate(52 203.6 7.2)">e</text>
<text x="204.2" y="8" transform="rotate(58 204.2 8)">r</text>
<text x="4.3" y="18.3" transform="rotate(55 4.3 18.3)">w</text>
<text x="5.3" y="19.6" transform="rotate(46 5.3 19.6)">w</text>
<text x="6.5" y="20.8" transform="rotate(36 6.5 20.8)">w</text>
<text x="7.7" y="21.7" transform="rotate(30 7.7 21.7)">.</text>
<text x="8" y="18.8" transform="rotate(-45 8 18.8)">Click to buy NOW!</text>
<text x="8.3" y="22" transform="rotate(25 8.3 22)">d</text>
<text x="9.4" y="22.5" transform="rotate(18 9.4 22.5)">o</text>
<text x="10.6" y="22.9" transform="rotate(11 10.6 22.9)">c</text>
<text x="11.8" y="23.1" transform="rotate(4 11.8 23.1)">u</text>
<text x="13" y="23.2" transform="rotate(-2 13 23.2)">-</text>
<text x="13.7" y="23.1" transform="rotate(-6 13.7 23.1)">t</text>
<text x="14.4" y="23.1" transform="rotate(-10 14.4 23.1)">r</text>
<text x="15.3" y="22.9" transform="rotate(-15 15.3 22.9)">a</text>
<text x="16.4" y="22.6" transform="rotate(-22 16.4 22.6)">c</text>
<text x="17.5" y="22.2" transform="rotate(-29 17.5 22.2)">k</text>
<text x="18.4" y="21.6" transform="rotate(-34 18.4 21.6)">.</text>
<text x="19" y="21.3" transform="rotate(-38 19 21.3)">c</text>
<text x="19.9" y="20.5" transform="rotate(-45 19.9 20.5)">o</text>
<text x="20.8" y="19.6" transform="rotate(-54 20.8 19.6)">m</text>
<text x="188.2" y="18.3" transform="rotate(55 188.2 18.3)">w</text>
<text x="189.1" y="19.6" transform="rotate(46 189.1 19.6)">w</text>
<text x="190.3" y="20.8" transform="rotate(36 190.3 20.8)">w</text>
<text x="191.6" y="21.7" transform="rotate(30 191.6 21.7)">.</text>
<text x="191.8" y="18.8" transform="rotate(-45 191.8 18.8)">Click to buy NOW!</text>
<text x="192.1" y="22" transform="rotate(25 192.1 22)">d</text>
<text x="193.3" y="22.5" transform="rotate(18 193.3 22.5)">o</text>
<text x="194.5" y="22.9" transform="rotate(11 194.5 22.9)">c</text>
<text x="195.6" y="23.1" transform="rotate(4 195.6 23.1)">u</text>
<text x="196.9" y="23.2" transform="rotate(-2 196.9 23.2)">-</text>
<text x="197.6" y="23.1" transform="rotate(-6 197.6 23.1)">t</text>
<text x="198.3" y="23.1" transform="rotate(-10 198.3 23.1)">r</text>
<text x="199.1" y="22.9" transform="rotate(-15 199.1 22.9)">a</text>
<text x="200.2" y="22.6" transform="rotate(-22 200.2 22.6)">c</text>
<text x="201.3" y="22.2" transform="rotate(-29 201.3 22.2)">k</text>
<text x="202.3" y="21.6" transform="rotate(-34 202.3 21.6)">.</text>
<text x="202.8" y="21.3" transform="rotate(-38 202.8 21.3)">c</text>
<text x="203.7" y="20.5" transform="rotate(-45 203.7 20.5)">o</text>
<text x="204.6" y="19.6" transform="rotate(-54 204.6 19.6)">m</text>
</g>
</svg>
